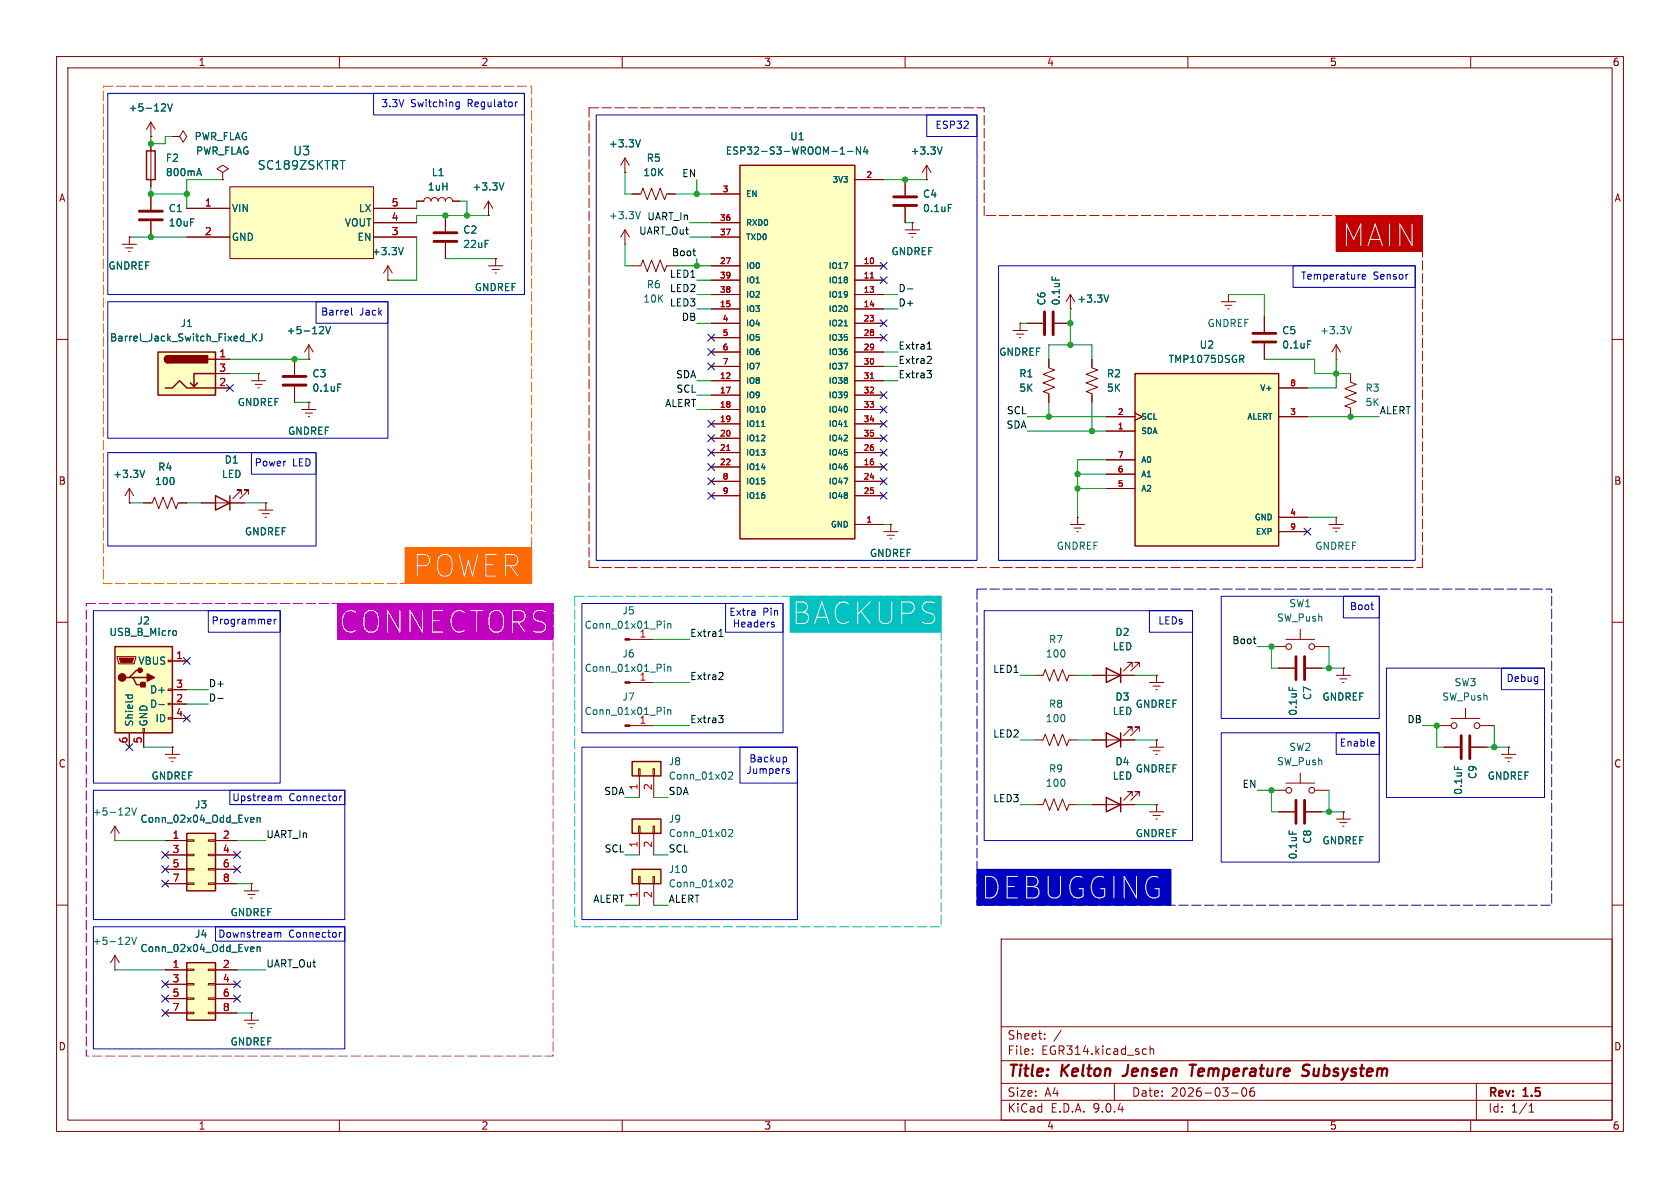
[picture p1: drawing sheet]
<svg xmlns="http://www.w3.org/2000/svg" width="297mm" height="210mm" viewBox="0 0 297 210" stroke-linecap="round" stroke-linejoin="round" font-family="sans-serif">
<g fill="none" stroke="#840000" stroke-width=".18">
<path d="M10 10h277v190h-277zM12 12h273v186h-273zM60 10v2M110 10v2M160 10v2M210 10v2M260 10v2M10 60h2M285 60h2M10 110h2M285 110h2M10 160h2"/>
<path d="M177 166h108v32h-108zM285 160h2M60 198v2M110 198v2M160 198v2M177 194.5h108M177 191.5h108M177 187.5h108M177 181.5h108M182.5 186.3v.1M182.5 185.5v.1M184.7 183.6v.1"/>
<path d="M184.7 182.8v.1M187.6 182.1l-1.3 2M197 191.5v3M202.5 185.4l.2 .1M202.7 186.3l-.2 .1M203.3 184.9v1.5M203.3 185.5l.2-.1 .4 .1 .1 .9M210 198v2M217.7 193.2h1.2M219.7 192.4a.81 .81 0 0 0 .3 1.4l.2-.1 .2-.5-.2-.8M221.2 192.4a1.17 1.17 0 0 0-.1 1.3h.6l.1-.5-.3-.3h-.4l-.1 .3M260 198v2"/>
<path d="M261 191.5v6.5M270.3 196.6h.9M270.3 195.5l.4-.4v1.5"/>
</g>
<path d="M198.9 190.1l-.5 .1M210.3 188.2h1.2M210.9 188.2l-.3 2M231.5 188.3a.85 .85 0 0 0-1 .1 .45 .45 0 0 0 .2 .8l.3 .1a.49 .49 0 0 1 .4 .5 .49 .49 0 0 1-.5 .4l-.7-.1" fill="none" stroke="#840000" stroke-width=".4"/>
<path d="M236.2 38.1h15.3v6.4h-15.3z" fill="#c20000"/>
<path d="M172.7 153.7h34.3v6.3h-34.3z" fill="#0000c2"/>
<path d="M59.7 106.7h38.1v6.3h-38.1z" fill="#c200c2"/>
<path d="M139.7 105.4h26.7v6.4h-26.7z" fill="#00c2c2"/>
<path d="M71.6 96.8h22.4v6.3h-22.4z" fill="#ff6b00"/>
<g fill="none" stroke="#840000" stroke-width=".18">
<path d="M73.7 35.6h1.2a.64 .64 0 0 1 .7-.7 .64 .64 0 0 1 .6 .7 .64 .64 0 0 1 .6-.7 .64 .64 0 0 1 .7 .7 .64 .64 0 0 1 .6-.7 .64 .64 0 0 1 .6 .7 .64 .64 0 0 1 .7-.7 .64 .64 0 0 1 .6 .7h1.3M78.7 38.1v2.8M86.4 38.1h.1M86.4 35.6l-.8 1.2M86.4 35.6l.7 1.2M86.4 35.6v2.5M68.6 49.5h.1M68.6 47l-.8 1.3M68.6 47l.7 1.3M68.6 47v2.5M78.7 42.9v2.8M86.4 47h2.5"/>
<path d="M87 47.6h1.3M87.5 48.3h.3M87.6 45.7h.1M87.6 45.7v1.3M189.2 92.7h2.6M189.9 93.3h1.2M190.4 94h.2M190.5 91.4h.1M190.5 91.4v1.3M182.9 119.4h1.5l.4-1 .7 2 .8-2 .8 2 .7-2 .8 2 .4-1h1.5M193 119.4h7.7M200.2 117.9v-.8h-.8h.8l-1.6 1.5"/>
<path d="M201.4 117.9v-.8h-.7h.7l-1.5 1.5M193 130.8h7.7M200.2 129.3v-.8h-.8h.8l-1.6 1.5M201.4 129.3v-.8h-.7h.7l-1.5 1.5M182.9 142.2h1.5l.4-1 .7 2.1 .8-2.1 .8 2.1 .7-2.1 .8 2.1 .4-1.1h1.5"/>
</g>
<path d="M195.6 118.1l2.5 1.3-2.5 1.3zM198.1 118.1v2.6M195.6 129.5l2.5 1.3-2.5 1.3zM198.1 129.5v2.6" fill="none" stroke="#840000" stroke-width=".25"/>
<path d="M89.1 32.3l-.4 1.3M71.3 43.8l-.4 1.2" fill="none" stroke="#006464" stroke-width=".18"/>
<path d="M76.7 41.1h4.1M76.7 42.7h4.1" fill="none" stroke="#840000" stroke-width=".51"/>
<path d="M33 147.3h5.1v10.2h-5.1z" fill="#ffffc2"/>
<path d="M33 147.3h5.1v10.2h-5.1z" fill="none" stroke="#840000" stroke-width=".25"/>
<g fill="none" stroke="#840000" stroke-width=".18">
<path d="M255.3 132.1h2.8M260.1 132.1h2.8M29.2 148.6h3.8M29.2 151.1h3.8M29.2 153.7h3.8M29.2 156.2h3.8M33 148.5h1.3v.2h-1.3zM33 151h1.3v.3h-1.3zM33 153.5h1.3v.3h-1.3zM33 156.1h1.3v.2h-1.3zM36.8 148.5h1.3v.2h-1.3zM36.8 151h1.3v.3h-1.3z"/>
<path d="M36.8 153.5h1.3v.3h-1.3zM36.8 156.1h1.3v.2h-1.3zM38.1 148.6h3.8M38.1 151.1h3.8M38.1 153.7h3.8M38.1 156.2h3.8"/>
</g>
<path d="M257.1 135.4v.6M44.5 144.5l.3 .1 .1 .2-.6 .1M44.8 145.3l-.3 .1M45.4 144.6l.2-.1 .3 .1 .1 .8M45.4 144.5v.9" fill="none" stroke="#006464" stroke-width=".18"/>
<path d="M258.3 130v4.1M259.8 130v4.1" fill="none" stroke="#840000" stroke-width=".51"/>
<path d="M130.8 29.2h20.3v66.1h-20.3z" fill="#ffffc2"/>
<path d="M25.9 26.7h1.5v5.1h-1.5zM130.8 29.2h20.3v66.1h-20.3zM195.6 141l2.5 1.2-2.5 1.3zM198.1 141v2.5" fill="none" stroke="#840000" stroke-width=".25"/>
<g fill="none" stroke="#840000" stroke-width=".18">
<path d="M26.7 25.4v7.6M125.7 34.3h5.1M125.7 39.4h5.1M151.1 31.8h5.1M160 31.8v2.7M160 36.6v2.8M125.7 41.9h5.1M125.7 47h5.1M125.7 49.5h5.1M125.7 52.1h5.1M125.7 54.6h5.1M125.7 57.2h5.1"/>
<path d="M125.7 59.7h5.1M151.1 47h5.1M151.1 49.5h5.1M151.1 52.1h5.1M151.1 54.6h5.1M151.1 57.2h5.1M151.1 59.7h5.1M125.7 62.2h5.1M125.7 64.8h5.1M125.7 67.3h5.1M125.7 69.9h5.1M125.7 72.4h5.1"/>
<path d="M125.7 74.9h5.1M125.7 77.5h5.1M151.1 62.2h5.1M151.1 64.8h5.1M151.1 67.3h5.1M151.1 69.9h5.1M151.1 72.4h5.1M151.1 74.9h5.1M151.1 77.5h5.1M185.4 63.5v1.5l1 .4-2 .8 2 .7-2 .8 2 .8-2 .7 1 .4v1.5M125.7 80h5.1M125.7 82.6h5.1"/>
<path d="M125.7 85.1h5.1M125.7 87.6h5.1M151.1 80h5.1M151.1 82.6h5.1M151.1 85.1h5.1M151.1 87.6h5.1M151.1 92.7h5.1M203.2 132.1h2.5M203.8 132.7h1.3M204.3 133.4h.3M204.5 130.8h.1M204.5 130.8v1.3"/>
<path d="M193 142.2h7.7M200.2 140.7v-.7h-.8h.8l-1.6 1.5M201.4 140.7v-.7h-.7h.7l-1.5 1.5"/>
</g>
<path d="M34.9 30.7h.6M35.2 29.8l.4 1.3M148.6 27.2h.7M149.8 26.8h1M152.1 26v1.2l-.7-1.2v1.2M153 25.9l-.3 .9h.8M153.3 26.4v.8M167.7 36.1h.6M149.2 57.6h.6M134.6 75.4h.6M149.2 75.4h.6" fill="none" stroke="#006464" stroke-width=".18"/>
<path d="M153.9 49.1h.5M128.5 79.6h.5M153.9 66.9h.5" fill="none" stroke="#a90000" stroke-width=".18"/>
<path d="M158 34.8h4.1M158 36.3h4.1" fill="none" stroke="#840000" stroke-width=".51"/>
<path d="M200.7 66h25.4v30.5h-25.4z" fill="#ffffc2"/>
<path d="M200.7 66h25.4v30.5h-25.4z" fill="none" stroke="#840000" stroke-width=".25"/>
<g fill="none" stroke="#840000" stroke-width=".18">
<path d="M39.4 30.5l1-.7-1-.6-1 .6 1 .7v1.3M39.4 31.8h.1M195.6 73.7h5.1M195.6 76.2h5.1M200.7 73l1.2 .7-1.2 .6M226.1 73.7h5M226.1 68.6h5M156.2 94h2.5M156.8 94.6h1.3M157.4 95.3h.2M157.5 92.7h.1M157.5 92.7v1.3"/>
<path d="M195.6 81.3h5.1M195.6 83.8h5.1M195.6 86.4h5.1M226.1 91.4h5M226.1 94h5M203.2 143.5h2.5M203.8 144.1h1.3M204.3 144.8h.3M204.5 142.2h.1M204.5 142.2v1.3M44.4 179.1h.1M44.4 179.1v1.2"/>
<path d="M43.2 180.3h2.5M43.8 181h1.3M44.3 181.6h.3"/>
</g>
<path d="M219.5 63.5l.4 .6M219.8 62.9l.1 .2-.1 .3" fill="none" stroke="#006464" stroke-width=".18"/>
<path d="M40.6 33h25.4v12.7h-25.4z" fill="#ffffc2"/>
<g fill="none" stroke="#840000" stroke-width=".18">
<path d="M26.7 24.1h.1M26.7 21.6l-.8 1.3M26.7 21.6l.7 1.3M26.7 21.6v2.5M26.7 34.3v2.8M26.7 39.1v2.8M30.5 24.1h1.2l.7-1 .6 1-.6 1-.7-1M30.5 24.1h.1M33 36.8h7.6M40.6 33h25.4v12.7h-25.4zM66 36.8h7.7M66 39.4h7.7"/>
<path d="M21.6 43.2h2.5M22.2 43.8h1.3M22.7 44.5h.3M22.9 41.9h.1M22.9 41.9v1.3M33 41.9h7.6M66 41.9h7.7M179.1 58.4h2.5M179.7 59.1h1.3M180.2 59.7h.3M180.3 57.2h.1M180.3 57.2v1.2"/>
<path d="M226.1 118.1h2.8M230.9 118.1h2.8"/>
</g>
<path d="M28.7 18.4h.4l.2 .3-.8 .9h.8M29.6 18.4l.5 1.2 .4-1.2M60.1 28.4h.9M227.9 121.5v.6" fill="none" stroke="#006464" stroke-width=".18"/>
<path d="M24.6 37.3h4.1M24.6 38.9h4.1M229.1 116.1v4M230.6 116.1v4" fill="none" stroke="#840000" stroke-width=".51"/>
<path d="M27.9 62.2h10.2v7.7h-10.2z" fill="#ffffc2"/>
<path d="M27.9 62.2h10.2v7.7h-10.2zM29.2 68.6h1.3l1.2-1.3 1.3 1.3h5.1M29.7 62.9a.64 .64 0 0 0-.6 .6 .64 .64 0 0 0 .6 .6M34.9 67.7l-.6 .6M36.8 63.5h1.3M38.1 66h-3.8v2.3l-.6-.6M38.1 87.6l2.5 1.3-2.5 1.3zM40.6 87.6v2.6" fill="none" stroke="#840000" stroke-width=".25"/>
<g fill="#840000" stroke="#840000" stroke-width=".25">
<path d="M29.3 63.1l.4-.2v1.2a.63 .63 0 0 1-.6-.4 .63 .63 0 0 1 .2-.6z"/>
<path d="M29.7 62.9h7v1.2h-7z"/>
</g>
<g fill="none" stroke="#840000" stroke-width=".18">
<path d="M38.1 63.5h2.5M38.1 66h2.5M38.1 68.6h2.5M44.4 67.3h2.6M45.1 67.9h1.3M45.6 68.6h.2M45.7 66h.1M45.7 66v1.3M52.1 63.5v2.8M52.1 68.3v2.8M53.3 72.4h2.6M54 73h1.2"/>
<path d="M54.5 73.7h.2M54.6 71.1h.1M54.6 63.5h.1M54.6 61v2.5M54.6 71.1v1.3M54.6 61l-.8 1.2M54.6 61l.8 1.2M22.9 88.9h.1M22.9 86.4l-.8 1.2M22.9 86.4l.7 1.2M22.9 86.4v2.5M25.4 88.9h1.5l.4-1 .8 2 .7-2 .8 2 .8-2 .7 2 .4-1h1.5"/>
<path d="M35.6 88.9h7.6M42.7 87.4v-.8h-.8h.8l-1.6 1.5M43.9 87.4v-.8h-.7h.7l-1.5 1.5M45.7 90.2h2.6M46.4 90.8h1.2M46.9 91.4h.2M47 88.9h.1M47 88.9v1.3M224.8 114.3h2.5M227.3 113h5.1M229.9 111.3v1.7M232.4 114.3h2.5"/>
<path d="M236.2 119.4h2.6M237.5 118.1h.1M237.5 118.1v1.3M236.9 120h1.2M237.4 120.7h.2"/>
<circle cx="227.8" cy="114.3" r=".51"/>
<circle cx="231.9" cy="114.3" r=".51"/>
</g>
<path d="M44.7 59v1.3M44.8 59.5l.6 .8M45.4 59l-.7 .7M46.3 59v.9a.41 .41 0 0 1-.5 .4M56.7 57.7l.4 .1 .1 .3-.8 .9h.8M57.6 57.7l.4 1.3 .4-1.3M43.4 60.4h1M59.7 67.9h.6M25.6 83.1l-.4 1.3" fill="none" stroke="#006464" stroke-width=".18"/>
<path d="M50 66.5h4.1M50 68.1h4.1" fill="none" stroke="#840000" stroke-width=".51"/>
<path d="M33 170.2h5.1v10.1h-5.1z" fill="#ffffc2"/>
<path d="M33 170.2h5.1v10.1h-5.1z" fill="none" stroke="#840000" stroke-width=".25"/>
<g fill="none" stroke="#840000" stroke-width=".18">
<path d="M161.3 39.4h.1M161.3 39.4v1.2M111.8 47h1.5l.4-1 .7 2 .8-2 .8 2 .7-2 .8 2 .4-1h1.5M160 40.6h2.6M160.7 41.3h1.2M161.2 41.9h.2M238.8 66v1.6l1 .3-2.1 .8 2.1 .8-2.1 .7 2.1 .8-2.1 .8 1.1 .3v1.6M29.2 133.4h2.5M29.8 134h1.3M30.4 134.6h.2M30.5 132.1h.1M30.5 132.1v1.3"/>
<path d="M224.8 139.7h2.5M227.3 138.4h5.1M229.9 136.7v1.7M232.4 139.7h2.5M254 128.3h2.5M256.5 127h5.1M259.1 125.2v1.8M261.6 128.3h2.6M265.4 133.4h2.6M266.1 134h1.2M266.6 134.6h.2M266.7 132.1h.1"/>
<path d="M266.7 132.1v1.3M20.3 148.6h.1M20.3 146.1v2.5M20.3 146.1l-.7 1.2M20.3 146.1l.8 1.2M226.1 143.5h2.8M230.9 143.5h2.8M236.2 144.8h2.6M236.9 145.4h1.2M237.4 146.1h.2M237.5 143.5h.1M237.5 143.5v1.3"/>
<path d="M20.3 171.5h.1M20.3 168.9l-.7 1.3M20.3 168.9l.8 1.3M20.3 168.9v2.6M29.2 171.5h3.8M29.2 174h3.8M29.2 176.5h3.8M29.2 179.1h3.8M33 171.3h1.3v.3h-1.3zM33 173.9h1.3v.2h-1.3zM33 176.4h1.3v.3h-1.3zM33 178.9h1.3v.3h-1.3z"/>
<path d="M36.8 171.3h1.3v.3h-1.3zM36.8 173.9h1.3v.2h-1.3zM36.8 176.4h1.3v.3h-1.3zM36.8 178.9h1.3v.3h-1.3zM38.1 171.5h3.8M38.1 174h3.8M38.1 176.5h3.8M38.1 179.1h3.8"/>
<circle cx="227.8" cy="139.7" r=".51"/>
<circle cx="231.9" cy="139.7" r=".51"/>
<circle cx="257" cy="128.3" r=".51"/>
<circle cx="261.1" cy="128.3" r=".51"/>
</g>
<path d="M22.4 142.8l.4 .1 .1 .3-.8 .9h.8M23.3 142.8l.4 1.3 .4-1.3M227.9 146.9v.6M22.4 165.7h.4l.1 .3-.8 .9h.8M23.3 165.7l.4 1.2 .4-1.2M44.5 167.4h.3l.1 .3-.6 .1M44.8 168.2h-.3M45.4 167.5l.2-.1h.3l.1 .8M45.4 167.4v.8" fill="none" stroke="#006464" stroke-width=".18"/>
<path d="M229.1 141.5v4M230.6 141.5v4" fill="none" stroke="#840000" stroke-width=".51"/>
<path d="M20.3 114.3h10.2v15.2h-10.2z" fill="#ffffc2"/>
<path d="M20.3 114.3h10.2v15.2h-10.2zM22.9 119.8h.6l.6 1.2h1.3M23.5 119.8h2.5M24.8 118.5h-.7l-1.2 1.3h-.7" fill="none" stroke="#840000" stroke-width=".25"/>
<g fill="none" stroke="#840000" stroke-width=".18">
<path d="M181.6 57.2h2.8M186.4 57.2h2.8M236.2 63.5h.1M236.2 61l-.7 1.2M236.2 61l.8 1.2M236.2 61v2.5M20.7 116.1h3.3v.2l-.3 1h-2.7zM29.7 116.7h.8v.3h-.8zM30.5 116.8h2.5M22.9 129.5v2.6M25.3 128.8h.2v.7h-.2zM25.4 129.5v2.6"/>
<path d="M29.7 121.8h.8v.2h-.8zM29.7 124.3h.8v.3h-.8zM29.7 126.9h.8v.2h-.8zM30.5 121.9h2.5M30.5 124.5h2.5M30.5 127h2.5"/>
</g>
<path d="M21.1 116.3h2.5l-.2 .8h-2.1z" fill="#840000" stroke="#840000" stroke-width=".18"/>
<g fill="#840000" stroke="#840000" stroke-width=".25">
<path d="M24.9 120.7h.8v.7h-.8z"/>
<path d="M26 119.1l1.3 .7-1.3 .6z"/>
<circle cx="21.6" cy="119.8" r=".63"/>
<circle cx="24.8" cy="118.5" r=".38"/>
</g>
<path d="M186 48.9v.6M238.9 57.7l-.4 1.3M30.8 111.5l.3 .1 .1 .1-.1 .5-.3 .1M22.2 122.9h1.2M22.7 122.9l-.1 .3M23.4 122.9v.3M28.1 124.6h1" fill="none" stroke="#006464" stroke-width=".18"/>
<path d="M184.7 55.1v4.1M186.2 55.1v4.1" fill="none" stroke="#840000" stroke-width=".51"/>
<path d="M111.8 153.7h5v2.5h-5z" fill="#ffffc2"/>
<path d="M111.8 153.7h5v2.5h-5z" fill="none" stroke="#840000" stroke-width=".25"/>
<g fill="none" stroke="#840000" stroke-width=".18">
<path d="M110.5 30.5h.1M110.5 27.9v2.6M110.5 27.9l-.8 1.3M110.5 27.9l.8 1.3M111.8 34.3h1.5l.4-1 .7 2 .8-2 .8 2 .7-2 .8 2 .4-1h1.5M163.8 31.8h.1M163.8 29.2l-.7 1.3M163.8 29.2l.8 1.3M163.8 29.2v2.6M110.5 43.2h.1M110.5 40.6l-.8 1.3M110.5 40.6l.8 1.3"/>
<path d="M110.5 40.6v2.6M189.2 54.6h.1M189.2 52.1l-.7 1.2M189.2 52.1l.8 1.2M189.2 52.1v2.5M215.9 53.3h2.5M216.5 54h1.3M217 54.6h.3M217.2 52.1h.1M217.2 52.1v1.2M223.5 55.9v2.8M193 63.5v1.5l1.1 .4-2.1 .8 2.1 .7-2.1 .8 2.1 .8-2.1 .7 1 .4v1.5"/>
<path d="M223.5 60.7v2.8M234.9 92.7h2.6M235.6 93.3h1.3M236.1 94h.2M236.2 91.4h.1M236.2 91.4v1.3M111.4 113h4.2M204.5 119.4h.1M204.5 119.4v1.3M111.4 120.7h4.2M111.4 128.3h4.2M182.9 130.8h1.5l.4-1 .7 2 .8-2 .8 2 .7-2 .8 2 .4-1h1.5"/>
<path d="M203.2 120.7h2.5M203.8 121.3h1.3M204.3 121.9h.3M43.2 157.5h2.5M43.8 158.1h1.3M44.3 158.8h.3M44.4 156.2h.1M44.4 156.2v1.3M112.9 154.9h.3v1.3h-.3zM113 156.2v3.8M115.4 154.9h.3v1.3h-.3zM115.6 156.2v3.8"/>
</g>
<g fill="none" stroke="#006464" stroke-width=".18">
<path d="M113.2 37.4l-.4 1.3M113.2 24.7l-.4 1.3M166.6 26l-.5 1.2M196 52.1l-.4 1.3M231.2 60.3h.6M117.4 109.8v.1M117.4 110.2v.9M117.4 117.4v.1M117.4 117.8v.9M118 110.2v.9M118 117.8v.9M118 118l.2-.2 .3 .1 .1 .8"/>
<path d="M118 110.3l.2-.1 .3 .1 .1 .8M117.4 125v.2M117.4 125.5v.8M118 125.5v.8M118 125.6l.2-.1h.3l.1 .8M128.8 155.6l.5-.1 .2 .4-.8 .9h.8"/>
</g>
<path d="M221.5 58.9h4.1M221.5 60.5h4.1" fill="none" stroke="#840000" stroke-width=".51"/>
<g fill="#840000" stroke="#840000" stroke-width=".18">
<path d="M110.5 120.5h.9v.3h-.9z"/>
<path d="M110.5 128.1h.9v.3h-.9z"/>
<path d="M110.5 112.9h.9v.3h-.9z"/>
</g>
<path d="M111.8 144.8h5v2.5h-5z" fill="#ffffc2"/>
<path d="M111.8 144.8h5v2.5h-5z" fill="none" stroke="#840000" stroke-width=".25"/>
<path d="M112.9 146.1h.3v1.2h-.3zM113 147.3v3.8M115.4 146.1h.3v1.2h-.3zM115.6 147.3v3.8" fill="none" stroke="#840000" stroke-width=".18"/>
<path d="M128.8 146.8l.5-.2 .2 .4-.8 .9h.8" fill="none" stroke="#006464" stroke-width=".18"/>
<path d="M111.8 134.6h5v2.6h-5z" fill="#ffffc2"/>
<path d="M111.8 134.6h5v2.6h-5z" fill="none" stroke="#840000" stroke-width=".25"/>
<g fill="none" stroke="#840000" stroke-width=".18">
<path d="M26.7 24.1h.1M26.7 25.4v1.3M26.7 31.8v1.2M26.7 34.3v2.8M26.7 39.1v2.8M30.5 24.1h.1M33 36.8h7.6M39.4 31.8h.1M66 36.8h7.7M66 39.4h7.7M73.7 35.6h1.2M78.7 38.1v2.8"/>
<path d="M80 35.6h1.3M86.4 38.1h.1M110.5 30.5h.1M111.8 34.3h1.2M118.1 34.3h1.3M125.7 39.4h5.1M125.7 34.3h5.1M151.1 31.8h5.1M160 31.8v2.7M160 36.6v2.8M161.3 39.4h.1M163.8 31.8h.1"/>
<path d="M22.9 41.9h.1M33 41.9h7.6M66 41.9h7.7M68.6 49.5h.1M78.7 42.9v2.8M87.6 45.7h.1M125.7 41.9h5.1M125.7 47h5.1M125.7 49.5h5.1M125.7 52.1h5.1M125.7 54.6h5.1M125.7 57.2h5.1"/>
<path d="M125.7 59.7h5.1M151.1 47h5.1M151.1 49.5h5.1M151.1 52.1h5.1M151.1 54.6h5.1M151.1 57.2h5.1M151.1 59.7h5.1M180.3 57.2h.1M181.6 57.2h2.8M186.4 57.2h2.8M189.2 54.6h.1M223.5 55.9v2.8"/>
<path d="M38.1 63.5h2.5M38.1 66h2.5M38.1 68.6h2.5M45.7 66h.1M52.1 63.5v2.8M52.1 68.3v2.8M54.6 71.1h.1M54.6 63.5h.1M125.7 62.2h5.1M125.7 64.8h5.1M125.7 67.3h5.1M125.7 69.9h5.1"/>
<path d="M125.7 72.4h5.1M125.7 74.9h5.1M125.7 77.5h5.1M151.1 62.2h5.1M151.1 64.8h5.1M151.1 67.3h5.1M151.1 69.9h5.1M151.1 72.4h5.1M151.1 74.9h5.1M151.1 77.5h5.1M185.4 63.5v1.3M185.4 69.9v1.2"/>
<path d="M193 63.5v1.3M193 69.9v1.2M195.6 73.7h5.1M195.6 76.2h5.1M200.7 73l1.2 .7-1.2 .6M223.5 60.7v2.8M226.1 68.6h5M226.1 73.7h5M22.9 88.9h.1M25.4 88.9h1.3M31.7 88.9h1.3M35.6 88.9h2.5"/>
<path d="M40.6 88.9h2.6M47 88.9h.1M125.7 80h5.1M125.7 82.6h5.1M125.7 85.1h5.1M125.7 87.6h5.1M151.1 80h5.1M151.1 82.6h5.1M151.1 85.1h5.1M151.1 87.6h5.1M151.1 92.7h5.1M157.5 92.7h.1"/>
<path d="M195.6 81.3h5.1M195.6 83.8h5.1M195.6 86.4h5.1M226.1 91.4h5M226.1 94h5M30.5 116.8h2.5M193 119.4h2.6M198.1 119.4h2.6M204.5 119.4h.1M226.1 118.1h2.8M230.9 118.1h2.8M237.5 118.1h.1"/>
<path d="M22.9 129.5v2.6M25.4 129.5v2.6M30.5 132.1h.1M30.5 121.9h2.5M30.5 124.5h2.5M30.5 127h2.5M112.9 135.9h.3v1.3h-.3zM113 137.2v3.8M115.4 135.9h.3v1.3h-.3zM115.6 137.2v3.8M193 130.8h2.6M198.1 130.8h2.6"/>
<path d="M204.5 130.8h.1M255.3 132.1h2.8M260.1 132.1h2.8M266.7 132.1h.1M29.2 148.6h3.8M29.2 151.1h3.8M29.2 153.7h3.8M29.2 156.2h3.8M38.1 148.6h3.8M38.1 151.1h3.8M38.1 153.7h3.8M38.1 156.2h3.8"/>
<path d="M44.4 156.2h.1M193 142.2h2.6M198.1 142.2h2.6M204.5 142.2h.1M226.1 143.5h2.8M230.9 143.5h2.8M237.5 143.5h.1M29.2 171.5h3.8M29.2 174h3.8M29.2 176.5h3.8M29.2 179.1h3.8M38.1 171.5h3.8"/>
<path d="M38.1 174h3.8M38.1 176.5h3.8M38.1 179.1h3.8M44.4 179.1h.1"/>
</g>
<g fill="none" stroke="#006464" stroke-width=".18">
<path d="M28.7 18.4h.4l.2 .3-.8 .9h.8M29.6 18.4l.5 1.2 .4-1.2M34.9 30.7h.6M35.2 29.8l.4 1.3M60.1 28.4h.9M89.1 32.3l-.4 1.3M113.2 24.7l-.4 1.3M148.6 27.2h.7M149.8 26.8h1M152.1 26v1.2l-.7-1.2v1.2M153 25.9l-.3 .9h.8M153.3 26.4v.8"/>
<path d="M166.6 26l-.5 1.2M167.7 36.1h.6M44.7 59v1.3M44.8 59.5l.6 .8M45.4 59l-.7 .7M46.3 59v.9a.41 .41 0 0 1-.5 .4M56.7 57.7l.4 .1 .1 .3-.8 .9h.8M57.6 57.7l.4 1.3 .4-1.3M71.3 43.8l-.4 1.2M149.2 57.6h.6M186 48.9v.6M196 52.1l-.4 1.3"/>
<path d="M43.4 60.4h1M59.7 67.9h.6M134.6 75.4h.6M149.2 75.4h.6M219.5 63.5l.4 .6M219.8 62.9l.1 .2-.1 .3M231.2 60.3h.6M25.6 83.1l-.4 1.3M30.8 111.5l.3 .1 .1 .1-.1 .5-.3 .1M22.2 122.9h1.2M22.7 122.9l-.1 .3M23.4 122.9v.3"/>
<path d="M28.1 124.6h1M128.8 136.6l.5-.1 .2 .3-.8 .9h.8M227.9 121.5v.6M257.1 135.4v.6M44.5 144.5l.3 .1 .1 .2-.6 .1M44.8 145.3l-.3 .1M45.4 144.5v.9M45.4 144.6l.2-.1 .3 .1 .1 .8M227.9 146.9v.6M44.5 167.4h.3l.1 .3-.6 .1M44.8 168.2h-.3M45.4 167.5l.2-.1h.3l.1 .8"/>
<path d="M45.4 167.4v.8"/>
</g>
<g fill="none" stroke="#0f0f0f" stroke-width=".18">
<path d="M122.5 44.4h.5M122.8 45.2h.2M160.4 51.1h1M163.9 65.5h.8l-.5 .5M163.9 61.7h.8M164.1 60.7l.2-.3v1.3M164.1 63h.4l.2 .4-.8 .9h.8M164.4 66l.3 .3v.3l-.3 .2M127.1 112.5h.7M127.2 111.5l.3-.3v1.3M127.3 118.9h.4l.1 .3-.8 .9h.8M221.5 112.9h.5"/>
<path d="M221.9 113.8h.1M38.5 123.5h1M127 126.5h.8l-.4 .5M127.6 127l.2 .2v.3l-.2 .3"/>
</g>
<path d="M104.1 19.1v81.2M104.1 19.1h69.9M174 38.1v-19M251.5 38.1h-77.5M104.1 100.3h147.4M251.5 100.3v-62.2" fill="none" stroke="#c20000" stroke-width=".18" stroke-dasharray="1.7 .6"/>
<g fill="none" stroke="#009600" stroke-width=".18">
<path d="M26.7 33v1.3h6.3M26.7 24.1v1.3h2.5v-1.3h1.3M39.4 31.8h-6.4v5M73.7 35.6v1.2M81.3 35.6h1.2v2.5M86.4 38.1h-12.7v1.3M110.5 30.5v3.8h1.3M119.4 34.3h6.3M121.9 39.4h3.8M123.2 31.8v2.5M156.2 31.8h7.6M160 39.4h1.3"/>
<path d="M22.9 41.9h10.1M73.7 41.9v7.6h-5.1M78.7 45.7h8.9M110.5 43.2v3.8h1.3M119.4 47h6.3M121.9 41.9h3.8M123.2 52.1h2.5M123.2 54.6h2.5M123.2 49.5h2.5M123.2 45.7v1.3M123.2 57.2h2.5M156.2 52.1h2.5"/>
<path d="M156.2 54.6h2.5M180.3 57.2h1.3M189.2 54.6v6.4M217.2 52.1h6.3v3.8M40.6 63.5h14M40.6 66h5.1M52.1 71.1h2.5M123.2 67.3h2.5M123.2 69.9h2.5M123.2 72.4h2.5M156.2 64.8h2.5M156.2 67.3h2.5"/>
<path d="M156.2 62.2h2.5M181.6 76.2h14M181.6 73.7h14M185.4 63.5v-2.5h7.6v2.5M185.4 71.1v2.6M193 71.1v5.1M223.5 63.5h8.9v2.5h6.4M231.1 73.7h12.7M236.2 63.5v5.1h-5.1M22.9 88.9h2.5M33 88.9h2.6M43.2 88.9h3.8"/>
<path d="M156.2 92.7h1.3M190.5 83.8h5.1M190.5 86.4h5.1M195.6 81.3h-5.1v10.1M231.1 91.4h5.1M115.6 113h6.3M180.3 119.4h2.6M190.5 119.4h2.5M200.7 119.4h3.8M222.2 114.3h2.6v3.8h1.3M233.7 118.1h3.8M234.9 114.3v3.8"/>
<path d="M25.4 132.1h5.1M33 124.5h3.8M33 121.9h3.8M115.6 128.3h6.3M115.6 120.7h6.3M180.3 130.8h2.6M190.5 130.8h2.5M200.7 130.8h3.8M222.2 139.7h2.6v3.8h1.3M234.9 139.7v3.8M251.5 128.3h2.5v3.8h1.3M262.9 132.1h3.8"/>
<path d="M264.2 128.3v3.8M20.3 148.6h8.9M41.9 148.6h5.1M41.9 156.2h2.5M110.5 141h2.5M110.5 151.1h2.5M115.6 141h2.5M115.6 151.1h2.5M180.3 142.2h2.6M190.5 142.2h2.5M200.7 142.2h3.8M233.7 143.5h3.8"/>
<path d="M20.3 171.5h8.9M41.9 171.5h5.1M41.9 179.1h2.5M110.5 160h2.5M115.6 160h2.5"/>
</g>
<g fill="none" stroke="#000084" stroke-width=".18">
<path d="M125.1 59.1l1.2 1.2M126.3 59.1l-1.2 1.2M155.6 46.4l1.2 1.2M155.6 59.1l1.2 1.2M155.6 56.5l1.2 1.3M155.6 48.9l1.2 1.2M156.8 46.4l-1.2 1.2M156.8 56.5l-1.2 1.3M156.8 59.1l-1.2 1.2M156.8 48.9l-1.2 1.2M40 68l1.2 1.2M41.2 68l-1.2 1.2"/>
<path d="M125.1 64.2l1.2 1.2M125.1 61.6l1.2 1.2M125.1 79.4l1.2 1.2M125.1 74.3l1.2 1.2M125.1 76.9l1.2 1.2M126.3 76.9l-1.2 1.2M126.3 64.2l-1.2 1.2M126.3 61.6l-1.2 1.2M126.3 79.4l-1.2 1.2M126.3 74.3l-1.2 1.2M155.6 74.3l1.2 1.2M155.6 69.2l1.2 1.3"/>
<path d="M155.6 71.8l1.2 1.2M155.6 76.9l1.2 1.2M155.6 79.4l1.2 1.2M156.8 74.3l-1.2 1.2M156.8 69.2l-1.2 1.3M156.8 71.8l-1.2 1.2M156.8 76.9l-1.2 1.2M156.8 79.4l-1.2 1.2M125.1 84.5l1.2 1.2M125.1 87l1.2 1.2M125.1 81.9l1.2 1.3M126.3 81.9l-1.2 1.3"/>
<path d="M126.3 84.5l-1.2 1.2M126.3 87l-1.2 1.2M155.6 84.5l1.2 1.2M155.6 87l1.2 1.2M155.6 81.9l1.2 1.3M156.8 84.5l-1.2 1.2M156.8 87l-1.2 1.2M156.8 81.9l-1.2 1.3M230.5 93.4l1.2 1.2M231.7 93.4l-1.2 1.2M32.4 116.2l1.2 1.2M33.6 116.2l-1.2 1.2"/>
<path d="M22.3 131.5l1.2 1.2M23.5 131.5l-1.2 1.2M32.4 126.4l1.2 1.2M33.6 126.4l-1.2 1.2M28.6 150.5l1.2 1.2M28.6 153.1l1.2 1.2M28.6 155.6l1.2 1.2M29.8 150.5l-1.2 1.2M29.8 153.1l-1.2 1.2M29.8 155.6l-1.2 1.2M41.3 153.1l1.2 1.2M41.3 150.5l1.2 1.2"/>
<path d="M42.5 153.1l-1.2 1.2M42.5 150.5l-1.2 1.2M28.6 178.5l1.2 1.2M28.6 175.9l1.2 1.2M28.6 173.4l1.2 1.2M29.8 173.4l-1.2 1.2M29.8 178.5l-1.2 1.2M29.8 175.9l-1.2 1.2M41.3 175.9l1.2 1.2M41.3 173.4l1.2 1.2M42.5 175.9l-1.2 1.2M42.5 173.4l-1.2 1.2"/>
</g>
<g fill="none" stroke="#0000c2" stroke-width=".18">
<path d="M19 16.5h73.7v35.6h-73.7zM66 16.5h26.7v3.8h-26.7zM80.7 18.8l.1 .1 .4-.1M81.2 18v1.1l-.2 .2-.3-.1M81.2 18.1l-.4-.1-.1 .1M91.1 18v.9M91.5 18l-.4 .3M105.4 20.3h67.3v78.8h-67.3zM163.8 20.3h8.9v3.8h-8.9zM19 53.3h49.6v24.2h-49.6zM55.9 53.3h12.7v3.9h-12.7zM62.1 54.4v1.1l.2 .2"/>
<path d="M176.5 47h73.7v52.1h-73.7zM228.6 47h21.6v3.8h-21.6zM240.8 48.9l.6-.1v-.2l-.4-.1-.2 .2 .1 .6h.5M19 80h36.9v16.5h-36.9zM44.4 80h11.5v3.8h-11.5zM16.5 108h33v30.4h-33zM36.8 108h12.7v3.8h-12.7zM47.7 109.5l.2 .3-.6 .1M47.9 110.3h-.2M48.5 109.5v.8M48.8 109.5l-.3 .2M102.9 106.7h35.5v22.8h-35.5z"/>
<path d="M128.3 106.7h10.1v5.1h-10.1zM136.6 110.4l.3 .1v.1l-.2 .2h-.2M136.6 110h.3M174 108h36.8v40.6h-36.8zM203.2 108h7.6v3.8h-7.6zM215.9 105.4h27.9v21.6h-27.9zM237.5 105.4h6.3v3.8h-6.3zM242.3 106.9h.5M242.7 107.8h.1M245.1 118.1h27.9v22.9h-27.9zM265.4 118.1h7.6v3.8h-7.6zM16.5 139.7h44.5v22.9h-44.5z"/>
<path d="M40.6 139.7h20.4v2.5h-20.4zM102.9 132.1h38.1v30.5h-38.1zM130.8 132.1h10.2v6.3h-10.2zM138.6 133.8l.3 .1 .2 .2-.1 .5-.4 .1M139.1 136.3l.5 .2-.1 .2h-.3M139.1 135.9h.4M215.9 129.5h27.9v22.9h-27.9zM236.2 129.5h7.6v3.9h-7.6zM242.8 131.1l.2 .3-.6 .1M242.9 131.8l-.1 .1M49.1 140.8l.1 .1M49.2 140.9v.7"/>
<path d="M49.2 140.9l.1-.2 .4 .1v.8M60.1 140.7v.9M60.4 140.7l-.3 .2M172.7 153.7h34.3v6.3h-34.3zM16.5 163.8h44.5v21.6h-44.5zM38.1 163.8h22.9v2.6h-22.9zM48.7 164.8l.4 .2M49.1 165l.2-.2 .3 .1 .1 .8M49.1 165v.7M60 164.8v.9M60.4 164.8l-.4 .3"/>
</g>
<path d="M172.7 104.1h101.6v55.9h-101.6z" fill="none" stroke="#0000c2" stroke-width=".18" stroke-dasharray="1.7 .6"/>
<path d="M236.2 38.1h15.3v6.4h-15.3z" fill="none" stroke="#c20000" stroke-width=".18"/>
<path d="M101.6 105.4h64.8v58.4h-64.8z" fill="none" stroke="#00c2c2" stroke-width=".18" stroke-dasharray="1.7 .6"/>
<path d="M18.3 15.2h75.7v87.9h-75.7z" fill="none" stroke="#ff6b00" stroke-width=".18" stroke-dasharray="1.7 .6"/>
<path d="M59.7 106.7h38.1v6.3h-38.1z" fill="none" stroke="#c200c2" stroke-width=".18"/>
<path d="M15.2 106.7h82.6v80h-82.6z" fill="none" stroke="#c200c2" stroke-width=".18" stroke-dasharray="1.7 .6"/>
<path d="M139.7 105.4h26.7v6.4h-26.7z" fill="none" stroke="#00c2c2" stroke-width=".18"/>
<path d="M71.6 96.8h22.4v6.3h-22.4z" fill="none" stroke="#ff6b00" stroke-width=".18"/>
<path d="M153.9 49.1h.5M128.5 79.6h.5M153.9 66.9h.5" fill="none" stroke="#a90000" stroke-width=".18"/>
<g fill="#009600" stroke="#009600" stroke-width=".18">
<circle cx="52.1" cy="63.5" r=".46"/>
<circle cx="160" cy="31.8" r=".46"/>
<circle cx="123.2" cy="34.3" r=".46"/>
<circle cx="82.5" cy="38.1" r=".46"/>
<circle cx="26.7" cy="25.4" r=".46"/>
<circle cx="78.7" cy="38.1" r=".46"/>
<circle cx="26.7" cy="41.9" r=".46"/>
<circle cx="33" cy="34.3" r=".46"/>
<circle cx="26.7" cy="34.3" r=".46"/>
<circle cx="264.2" cy="132.1" r=".46"/>
<circle cx="254" cy="128.3" r=".46"/>
<circle cx="224.8" cy="139.7" r=".46"/>
<circle cx="234.9" cy="143.5" r=".46"/>
<circle cx="123.2" cy="47" r=".46"/>
<circle cx="193" cy="76.2" r=".46"/>
<circle cx="190.5" cy="86.4" r=".46"/>
<circle cx="190.5" cy="83.8" r=".46"/>
<circle cx="189.2" cy="61" r=".46"/>
<circle cx="189.2" cy="57.2" r=".46"/>
<circle cx="185.4" cy="73.7" r=".46"/>
<circle cx="236.2" cy="66" r=".46"/>
<circle cx="238.8" cy="73.7" r=".46"/>
<circle cx="234.9" cy="118.1" r=".46"/>
<circle cx="224.8" cy="114.3" r=".46"/>
</g>
<g font-size="5.3" fill="#fff">
<text x="237.3" y="43.8">MAIN</text>
<text x="73" y="102.2">POWER</text>
<text x="60" y="112.1">CONNECTORS</text>
<text x="140" y="110.6">BACKUPS</text>
<text x="173.5" y="159.1">DEBUGGING</text>
</g>
<g font-size="2.8" fill="#840000">
<text x="178" y="190.9">Title:</text>
<text x="187.7" y="190.9">Kelton</text>
<text x="199.5" y="190.9">Jensen</text>
<text x="212" y="190.9">Temperature</text>
<text x="232.7" y="190.9">Subsystem</text>
</g>
<g font-size="2.1" fill="#006464">
<text x="51.7" y="27.7">U3</text>
<text x="45.5" y="30.2">SC189ZSKTRT</text>
</g>
<g font-size="2.1" fill="#840000">
<text x="178" y="184">Sheet:</text>
<text x="178" y="186.7">File:</text>
<text x="184.1" y="186.7">EGR314.kicad_sch</text>
<text x="178" y="196.9">KiCad</text>
<text x="178" y="194.1">Size:</text>
<text x="184.7" y="194.1">A4</text>
<text x="185.7" y="196.9">E.D.A.</text>
<text x="193.3" y="196.9">9.0.4</text>
<text x="200" y="194.1">Date:</text>
<text x="207" y="194.1">2026-03-06</text>
<text x="263" y="194.3">Rev:</text>
<text x="263" y="196.9">Id:</text>
<text x="267.1" y="196.9">1/1</text>
<text x="269.4" y="194.3">1.5</text>
</g>
<g font-size="1.8" fill="#840000">
<text x="35" y="11.9">1</text>
<text x="85" y="11.9">2</text>
<text x="135" y="11.9">3</text>
<text x="185" y="11.9">4</text>
<text x="235" y="11.9">5</text>
<text x="285" y="11.9">6</text>
<text x="10.3" y="35.9">A</text>
<text x="285.3" y="35.9">A</text>
<text x="10.3" y="85.9">B</text>
<text x="285.3" y="85.9">B</text>
<text x="10.3" y="135.9">C</text>
<text x="285.3" y="135.9">C</text>
<text x="10.3" y="185.9">D</text>
<text x="285.3" y="185.9">D</text>
<text x="35" y="199.9">1</text>
<text x="85" y="199.9">2</text>
<text x="135" y="199.9">3</text>
<text x="185" y="199.9">4</text>
<text x="235" y="199.9">5</text>
<text x="285" y="199.9">6</text>
</g>
<g font-size="1.8" fill="#006464">
<text x="22.6" y="19.9">+5-12V</text>
<text x="29.2" y="28.8">F2</text>
<text x="34.3" y="25">PWR_FLAG</text>
<text x="34.6" y="27.5">PWR_FLAG</text>
<text x="107.5" y="26.3">+3.3V</text>
<text x="114.2" y="28.8">R5</text>
<text x="128.2" y="27.5">ESP32-S3-WROOM-1-N4</text>
<text x="139.6" y="25">U1</text>
<text x="160.9" y="27.5">+3.3V</text>
<text x="29.2" y="31.3">800mA</text>
<text x="75.5" y="33.9">1uH</text>
<text x="76.2" y="31.3">L1</text>
<text x="83.4" y="33.9">+3.3V</text>
<text x="113.6" y="31.3">10K</text>
<text x="163.1" y="35.2">C4</text>
<text x="29.7" y="37.7">C1</text>
<text x="29.7" y="40.2">10uF</text>
<text x="40.9" y="37.7">VIN</text>
<text x="60.9" y="40.2">VOUT</text>
<text x="63.3" y="37.7">LX</text>
<text x="81.8" y="41.5">C2</text>
<text x="107.5" y="39">+3.3V</text>
<text x="163.1" y="37.7">0.1uF</text>
<text x="19.1" y="47.9">GNDREF</text>
<text x="40.9" y="42.8">GND</text>
<text x="63.1" y="42.8">EN</text>
<text x="65.6" y="45.3">+3.3V</text>
<text x="81.8" y="44">22uF</text>
<text x="157.5" y="45.3">GNDREF</text>
<text x="83.8" y="51.7">GNDREF</text>
<text x="113.6" y="53.7">10K</text>
<text x="114.2" y="51.2">R6</text>
<text x="190.3" y="53.7">+3.3V</text>
<text x="31.8" y="58">J1</text>
<text x="50.6" y="59.3">+5-12V</text>
<text x="185" y="54.1" transform="rotate(-90 185 54.1)">C6</text>
<text x="187.6" y="54.1" transform="rotate(-90 187.6 54.1)">0.1uF</text>
<text x="213.4" y="58">GNDREF</text>
<text x="226.6" y="59.3">C5</text>
<text x="233.3" y="59.3">+3.3V</text>
<text x="19.3" y="60.6">Barrel_Jack_Switch_Fixed_KJ</text>
<text x="176.5" y="63.1">GNDREF</text>
<text x="206.5" y="64.4">TMP1075DSGR</text>
<text x="212" y="61.8">U2</text>
<text x="226.6" y="61.8">0.1uF</text>
<text x="41.9" y="72">GNDREF</text>
<text x="55.1" y="66.9">C3</text>
<text x="55.1" y="69.4">0.1uF</text>
<text x="180.1" y="66.9">R1</text>
<text x="180.1" y="69.4">5K</text>
<text x="195.6" y="66.9">R2</text>
<text x="195.6" y="69.4">5K</text>
<text x="241.3" y="69.4">R3</text>
<text x="241.3" y="72">5K</text>
<text x="50.8" y="77.1">GNDREF</text>
<text x="27.9" y="83.4">R4</text>
<text x="39.6" y="82.1">D1</text>
<text x="19.9" y="84.7">+3.3V</text>
<text x="27.3" y="86">100</text>
<text x="39.1" y="84.7">LED</text>
<text x="43.2" y="94.8">GNDREF</text>
<text x="153.7" y="98.7">GNDREF</text>
<text x="186.7" y="97.4">GNDREF</text>
<text x="232.4" y="97.4">GNDREF</text>
<text x="227.8" y="107.5">SW1</text>
<text x="19.3" y="112.6">USB_B_Micro</text>
<text x="24.2" y="110.6">J2</text>
<text x="103.3" y="111.4">Conn_01x01_Pin</text>
<text x="109.9" y="108.8">J5</text>
<text x="113" y="112.8">1</text>
<text x="185.3" y="113.9">R7</text>
<text x="197.1" y="112.6">D2</text>
<text x="225.7" y="110.1">SW_Push</text>
<text x="24.4" y="117.7">VBUS</text>
<text x="103.3" y="119">Conn_01x01_Pin</text>
<text x="109.9" y="116.4">J6</text>
<text x="184.8" y="116.4">100</text>
<text x="196.6" y="115.2">LED</text>
<text x="26.4" y="122.8">D+</text>
<text x="26.4" y="125.3">D-</text>
<text x="109.9" y="124.1">J7</text>
<text x="113" y="120.4">1</text>
<text x="185.3" y="125.3">R8</text>
<text x="197.1" y="124.1">D3</text>
<text x="200.7" y="125.3">GNDREF</text>
<text x="232" y="123.9" transform="rotate(-90 232 123.9)">C7</text>
<text x="233.7" y="124.1">GNDREF</text>
<text x="254.9" y="124.1">SW_Push</text>
<text x="257" y="121.5">SW3</text>
<text x="23.7" y="128.5" transform="rotate(-90 23.7 128.5)">Shield</text>
<text x="26.3" y="128.5" transform="rotate(-90 26.3 128.5)">GND</text>
<text x="27.4" y="127.9">ID</text>
<text x="103.3" y="126.6">Conn_01x01_Pin</text>
<text x="113" y="128">1</text>
<text x="184.8" y="127.9">100</text>
<text x="196.6" y="126.6">LED</text>
<text x="229.5" y="126.6" transform="rotate(-90 229.5 126.6)">0.1uF</text>
<text x="118.1" y="135.5">J8</text>
<text x="185.3" y="136.8">R9</text>
<text x="197.1" y="135.5">D4</text>
<text x="200.7" y="136.8">GNDREF</text>
<text x="225.7" y="135.5">SW_Push</text>
<text x="227.8" y="132.9">SW2</text>
<text x="261.2" y="137.8" transform="rotate(-90 261.2 137.8)">C9</text>
<text x="26.7" y="138">GNDREF</text>
<text x="34.4" y="143.1">J3</text>
<text x="118.1" y="138">Conn_01x02</text>
<text x="184.8" y="139.3">100</text>
<text x="196.6" y="138">LED</text>
<text x="258.7" y="140.6" transform="rotate(-90 258.7 140.6)">0.1uF</text>
<text x="262.9" y="138">GNDREF</text>
<text x="16.3" y="144.4">+5-12V</text>
<text x="24.7" y="145.6">Conn_02x04_Odd_Even</text>
<text x="118.1" y="145.6">J9</text>
<text x="118.1" y="148.2">Conn_01x02</text>
<text x="200.7" y="148.2">GNDREF</text>
<text x="232" y="149.3" transform="rotate(-90 232 149.3)">C8</text>
<text x="233.7" y="149.5">GNDREF</text>
<text x="118.1" y="154.5">J10</text>
<text x="229.5" y="152" transform="rotate(-90 229.5 152)">0.1uF</text>
<text x="118.1" y="157.1">Conn_01x02</text>
<text x="16.3" y="167.2">+5-12V</text>
<text x="34.4" y="166">J4</text>
<text x="40.7" y="162.2">GNDREF</text>
<text x="24.7" y="168.5">Conn_02x04_Odd_Even</text>
<text x="40.7" y="185">GNDREF</text>
</g>
<g font-size="1.8" fill="#0000c2">
<text x="67.3" y="19.2">3.3V</text>
<text x="72.6" y="19.2">Switching</text>
<text x="82.8" y="19.2">Regulator</text>
<text x="165.3" y="23">ESP32</text>
<text x="229.9" y="49.6">Temperature</text>
<text x="242.7" y="49.6">Sensor</text>
<text x="56.7" y="56">Barrel</text>
<text x="63.6" y="56">Jack</text>
<text x="44.9" y="82.7">Power</text>
<text x="51.7" y="82.7">LED</text>
<text x="37.3" y="110.6">Programmer</text>
<text x="128.8" y="109.1">Extra</text>
<text x="129.4" y="111.1">Headers</text>
<text x="134.8" y="109.1">Pin</text>
<text x="204.7" y="110.6">LEDs</text>
<text x="238.5" y="108.1">Boot</text>
<text x="266.2" y="120.8">Debug</text>
<text x="131.9" y="137">Jumpers</text>
<text x="132.4" y="135">Backup</text>
<text x="236.8" y="132.2">Enable</text>
<text x="41" y="141.8">Upstream</text>
<text x="51.1" y="141.8">Connector</text>
<text x="38.5" y="166">Downstream</text>
<text x="51" y="166">Connector</text>
</g>
<g font-size="1.8" fill="#0f0f0f">
<text x="120.5" y="31.4">EN</text>
<text x="112.9" y="41.6">UART_Out</text>
<text x="114.3" y="39">UART_In</text>
<text x="118.7" y="45.4">Boot</text>
<text x="118.3" y="49.2">LED1</text>
<text x="118.3" y="51.7">LED2</text>
<text x="158.7" y="51.7">D-</text>
<text x="118.3" y="54.3">LED3</text>
<text x="120.4" y="56.8">DB</text>
<text x="158.7" y="54.3">D+</text>
<text x="158.7" y="61.9">Extra1</text>
<text x="158.7" y="64.4">Extra2</text>
<text x="119.4" y="67">SDA</text>
<text x="119.5" y="69.5">SCL</text>
<text x="158.7" y="67">Extra3</text>
<text x="117.5" y="72">ALERT</text>
<text x="177.8" y="75.9">SDA</text>
<text x="177.9" y="73.3">SCL</text>
<text x="243.8" y="73.3">ALERT</text>
<text x="121.9" y="112.7">Extra1</text>
<text x="217.8" y="114">Boot</text>
<text x="175.5" y="119">LED1</text>
<text x="36.8" y="121.6">D+</text>
<text x="36.8" y="124.1">D-</text>
<text x="121.9" y="120.3">Extra2</text>
<text x="121.9" y="127.9">Extra3</text>
<text x="175.5" y="130.5">LED2</text>
<text x="248.7" y="127.9">DB</text>
<text x="106.7" y="140.6">SDA</text>
<text x="118.1" y="140.6">SDA</text>
<text x="175.5" y="141.9">LED3</text>
<text x="219.6" y="139.4">EN</text>
<text x="47" y="148.2">UART_In</text>
<text x="106.8" y="150.8">SCL</text>
<text x="118.1" y="150.8">SCL</text>
<text x="104.8" y="159.7">ALERT</text>
<text x="118.1" y="159.7">ALERT</text>
<text x="47" y="171.1">UART_Out</text>
</g>
<g font-size="1.8" fill="#a90000">
<text x="36.1" y="36.6">1</text>
<text x="36.1" y="41.7">2</text>
<text x="69.1" y="36.6">5</text>
<text x="69.1" y="39.1">4</text>
<text x="69.1" y="41.7">3</text>
<text x="38.7" y="63.2">1</text>
<text x="38.7" y="65.8">3</text>
<text x="38.7" y="68.3">2</text>
<text x="31" y="116.6">1</text>
<text x="31" y="121.7">3</text>
<text x="31" y="124.2">2</text>
<text x="22.6" y="131.5" transform="rotate(-90 22.6 131.5)">6</text>
<text x="25.1" y="131.5" transform="rotate(-90 25.1 131.5)">5</text>
<text x="31" y="126.7">4</text>
<text x="112.8" y="139.8" transform="rotate(-90 112.8 139.8)">1</text>
<text x="115.3" y="139.8" transform="rotate(-90 115.3 139.8)">2</text>
<text x="30.4" y="148.3">1</text>
<text x="39.3" y="148.3">2</text>
<text x="112.8" y="149.9" transform="rotate(-90 112.8 149.9)">1</text>
<text x="115.3" y="149.9" transform="rotate(-90 115.3 149.9)">2</text>
<text x="30.4" y="150.9">3</text>
<text x="30.4" y="153.4">5</text>
<text x="30.4" y="156">7</text>
<text x="39.3" y="150.9">4</text>
<text x="39.3" y="153.4">6</text>
<text x="39.3" y="156">8</text>
<text x="112.8" y="158.8" transform="rotate(-90 112.8 158.8)">1</text>
<text x="115.3" y="158.8" transform="rotate(-90 115.3 158.8)">2</text>
<text x="30.4" y="171.2">1</text>
<text x="30.4" y="173.7">3</text>
<text x="39.3" y="171.2">2</text>
<text x="39.3" y="173.7">4</text>
<text x="30.4" y="176.3">5</text>
<text x="30.4" y="178.8">7</text>
<text x="39.3" y="176.3">6</text>
<text x="39.3" y="178.8">8</text>
</g>
<g font-size="1.4" fill="#a90000">
<text x="127.7" y="34">3</text>
<text x="153.1" y="31.5">2</text>
<text x="127.2" y="39.1">36</text>
<text x="127.2" y="41.7">37</text>
<text x="127.2" y="46.7">27</text>
<text x="152.6" y="46.7">10</text>
<text x="127.2" y="49.3">39</text>
<text x="127.2" y="51.8">38</text>
<text x="152.6" y="49.3">11</text>
<text x="152.6" y="51.8">13</text>
<text x="127.2" y="54.4">15</text>
<text x="127.7" y="56.9">4</text>
<text x="127.7" y="59.4">5</text>
<text x="152.6" y="54.4">14</text>
<text x="152.6" y="56.9">23</text>
<text x="152.6" y="59.4">28</text>
<text x="127.7" y="62">6</text>
<text x="127.7" y="64.5">7</text>
<text x="152.6" y="62">29</text>
<text x="152.6" y="64.5">30</text>
<text x="127.2" y="67.1">12</text>
<text x="127.2" y="69.6">17</text>
<text x="152.6" y="67.1">31</text>
<text x="152.6" y="69.6">32</text>
<text x="228" y="68.3">8</text>
<text x="127.2" y="72.1">18</text>
<text x="127.2" y="74.7">19</text>
<text x="127.2" y="77.2">20</text>
<text x="152.6" y="72.1">33</text>
<text x="152.6" y="74.7">34</text>
<text x="152.6" y="77.2">35</text>
<text x="197.5" y="73.4">2</text>
<text x="197.5" y="75.9">1</text>
<text x="228" y="73.4">3</text>
<text x="127.2" y="79.8">21</text>
<text x="127.2" y="82.3">22</text>
<text x="152.6" y="79.8">26</text>
<text x="152.6" y="82.3">16</text>
<text x="197.5" y="81">7</text>
<text x="197.5" y="83.6">6</text>
<text x="127.7" y="84.8">8</text>
<text x="127.7" y="87.4">9</text>
<text x="152.6" y="84.8">24</text>
<text x="152.6" y="87.4">25</text>
<text x="197.5" y="86.1">5</text>
<text x="153.1" y="92.5">1</text>
<text x="228" y="91.2">4</text>
<text x="228" y="93.7">9</text>
</g>
<g font-size="1.4" fill="#006464">
<text x="131.8" y="35">EN</text>
<text x="147.1" y="32.5">3V3</text>
<text x="131.8" y="40.1">RXD0</text>
<text x="131.8" y="42.6">TXD0</text>
<text x="131.8" y="47.7">IO0</text>
<text x="146.4" y="47.7">IO17</text>
<text x="131.8" y="50.3">IO1</text>
<text x="131.8" y="52.8">IO2</text>
<text x="146.4" y="50.3">IO18</text>
<text x="146.4" y="52.8">IO19</text>
<text x="131.8" y="55.3">IO3</text>
<text x="131.8" y="57.9">IO4</text>
<text x="146.4" y="55.3">IO20</text>
<text x="146.4" y="57.9">IO21</text>
<text x="131.8" y="60.4">IO5</text>
<text x="131.8" y="63">IO6</text>
<text x="131.8" y="65.5">IO7</text>
<text x="146.4" y="60.4">IO35</text>
<text x="146.4" y="63">IO36</text>
<text x="146.4" y="65.5">IO37</text>
<text x="131.8" y="68">IO8</text>
<text x="131.8" y="70.6">IO9</text>
<text x="146.4" y="68">IO38</text>
<text x="146.4" y="70.6">IO39</text>
<text x="222.7" y="69.3">V+</text>
<text x="131.8" y="73.1">IO10</text>
<text x="131.8" y="75.7">IO11</text>
<text x="146.4" y="73.1">IO40</text>
<text x="146.4" y="75.7">IO41</text>
<text x="201.7" y="74.4">SCL</text>
<text x="201.7" y="76.9">SDA</text>
<text x="220.4" y="74.4">ALERT</text>
<text x="131.8" y="78.2">IO12</text>
<text x="131.8" y="80.7">IO13</text>
<text x="131.8" y="83.3">IO14</text>
<text x="146.4" y="78.2">IO42</text>
<text x="146.4" y="80.7">IO45</text>
<text x="146.4" y="83.3">IO46</text>
<text x="201.7" y="82">A0</text>
<text x="131.8" y="85.8">IO15</text>
<text x="131.8" y="88.4">IO16</text>
<text x="146.4" y="85.8">IO47</text>
<text x="146.4" y="88.4">IO48</text>
<text x="201.7" y="84.6">A1</text>
<text x="201.7" y="87.1">A2</text>
<text x="146.8" y="93.4">GND</text>
<text x="221.7" y="92.2">GND</text>
<text x="221.9" y="94.7">EXP</text>
</g>
</svg>
